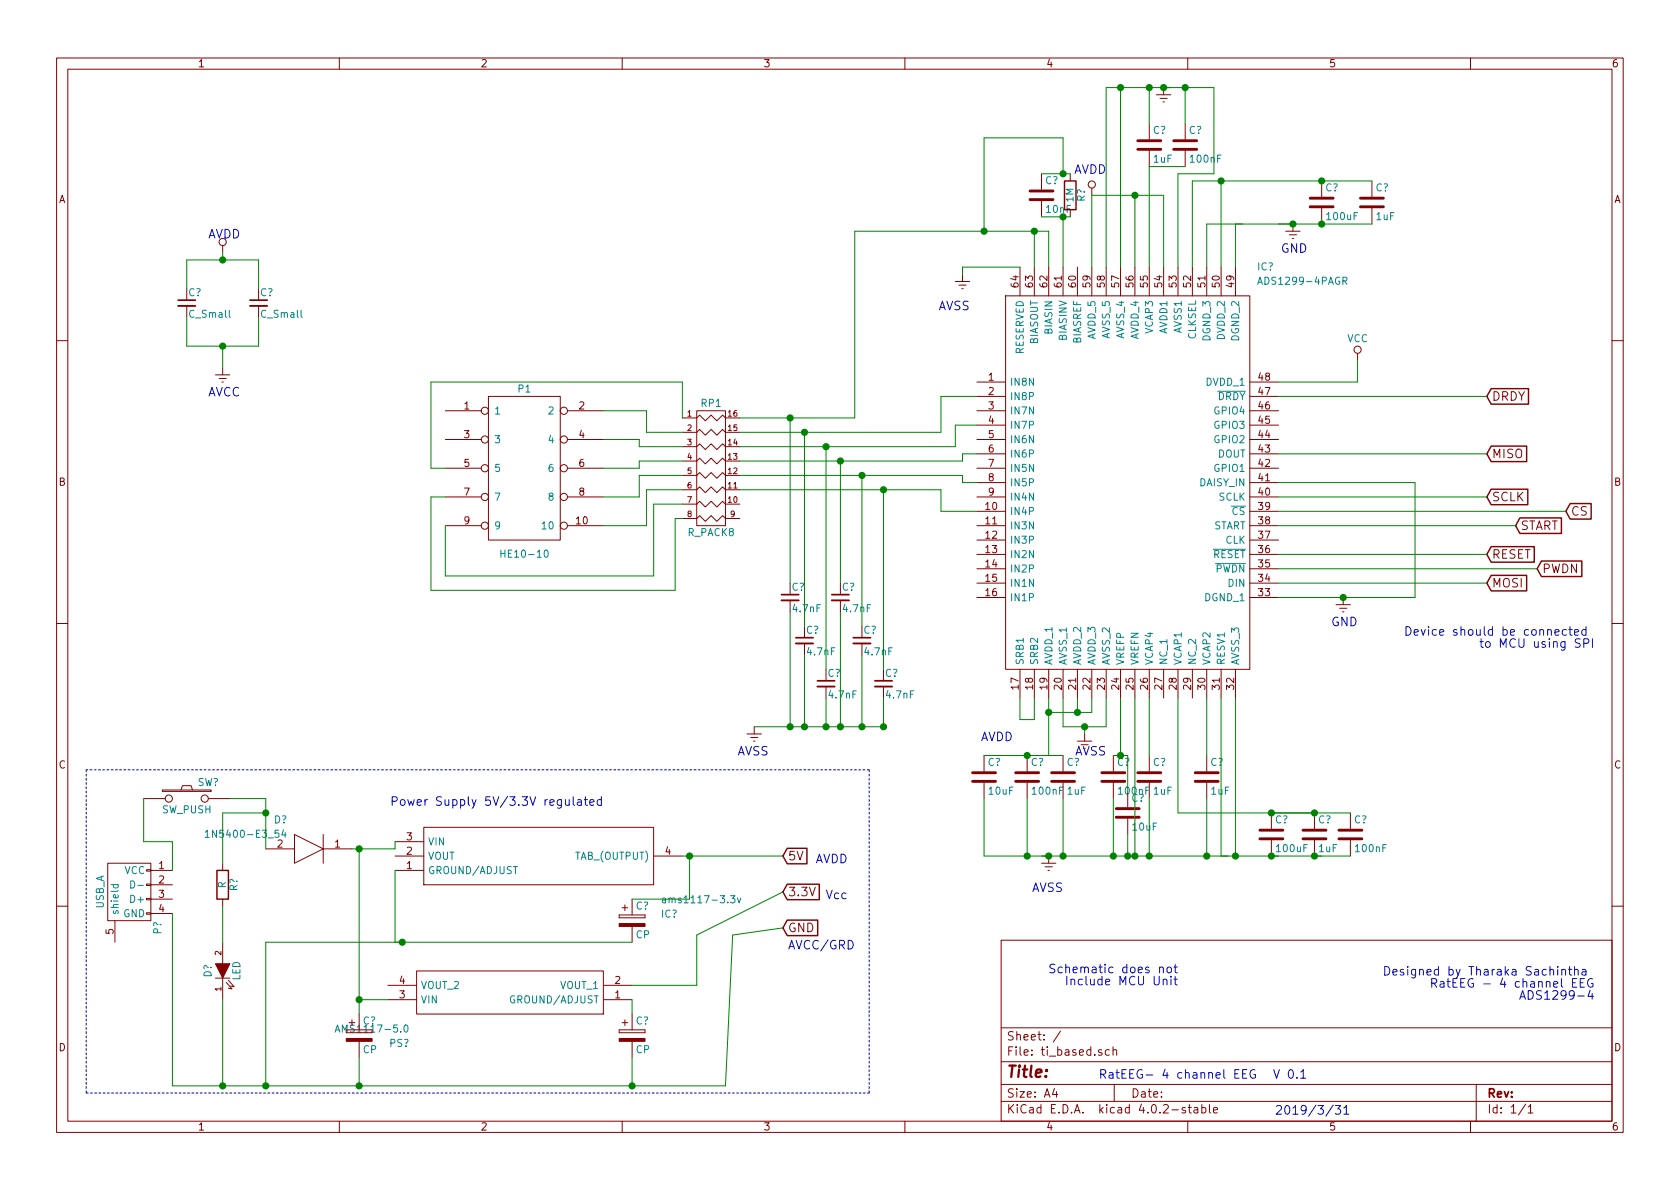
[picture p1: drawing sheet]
<svg xmlns="http://www.w3.org/2000/svg" width="297mm" height="210mm" viewBox="0 0 297 210" stroke-linecap="round" stroke-linejoin="round" font-family="sans-serif">
<g fill="none" stroke="#840000" stroke-width=".18">
<path d="M10 10.3h277v189.9h-277zM12 12.2h273v186.1h-273zM60 10.3v1.9M110 10.3v1.9M160 10.3v1.9M204.5 16.8h2.5M205.1 17.4h1.3M205.6 18h.3M205.7 15.5v1.3M210 10.3v1.9M260 10.3v1.9M184.1 30.7v2.8"/>
<path d="M184.1 35.6v2.7M189.2 30.7v1.3M189.2 37.1v1.2M193 33.3v1.2M203.2 21.8v2.8M203.2 26.7v2.8M209.5 21.8v2.8M209.5 26.7v2.8M228.6 39.6v1.3M233.7 32v2.8M233.7 36.8v2.8M242.6 32v2.8"/>
<path d="M242.6 36.8v2.8M33 54.1v2M39.4 43.4v1.3M45.7 54.1v2M168.9 49.8h2.5M169.5 50.4h1.3M170.1 51h.2M170.2 48.5v1.3M177.8 52.3h43.2v66.1h-43.2zM180.3 47.2v5.1M182.9 47.2v5.1M185.4 47.2v5.1"/>
<path d="M188 47.2v5.1M190.5 47.2v5.1M193 47.2v5.1M195.6 47.2v5.1M198.1 47.2v5.1M200.7 47.2v5.1M203.2 47.2v5.1M205.7 47.2v5.1M208.3 47.2v5.1M210.8 47.2v5.1M213.4 47.2v5.1M215.9 47.2v5.1"/>
<path d="M218.4 47.2v5.1M227.3 40.9h2.6M228 41.5h1.2M228.5 42.2h.2M10 60.2h2M38.1 66.3h2.5M38.7 66.9h1.3M39.2 67.6h.3M39.4 65v1.3M78.7 72.6h6.4M78.7 77.7h6.4M86.4 70.1h12.7v25.4h-12.7z"/>
<path d="M88.9 76.4h.1M100.3 72.6h6.4M100.3 77.7h6.4M120.6 79h2.6l.5-.5 1 1 1-1 1 1 1.1-1 .5 .5h2.5M120.6 76.4h2.6l.5-.5 1 1.1 1-1.1 1 1.1 1.1-1.1 .5 .5h2.5M120.6 73.9h2.6l.5-.5 1 1 1-1 1 1 1.1-1 .5 .5h2.5M123.2 72.6h5.1v20.4h-5.1zM172.7 67.6h5.1M172.7 70.1h5.1M172.7 72.6h5.1M172.7 75.2h5.1M172.7 77.7h5.1"/>
<path d="M221 67.6h5.1M221 70.1h5.1M221 72.6h5.1M221 75.2h5.1M221 77.7h5.1M240 62.5v1.2M285 60.2h2M78.7 82.8h6.4M78.7 87.9h6.4M78.7 93h6.4M100.3 82.8h6.4M100.3 87.9h6.4"/>
<path d="M100.3 93h6.4M120.6 91.7h2.6l.5-.5 1 1 1-1 1 1 1.1-1 .5 .5h2.5M120.6 89.1h2.6l.5-.5 1 1.1 1-1.1 1 1.1 1.1-1.1 .5 .5h2.5M120.6 86.6h2.6l.5-.5 1 1 1-1 1 1 1.1-1 .5 .5h2.5M120.6 84.1h2.6l.5-.5 1 1 1-1 1 1 1.1-1 .5 .5h2.5M120.6 81.5h2.6l.5-.5 1 1 1-1 1 1 1.1-1 .5 .5h2.5M172.7 80.3h5.1M172.7 82.8h5.1M172.7 85.3h5.1M172.7 87.9h5.1M172.7 90.4h5.1M172.7 93h5.1"/>
<path d="M172.7 95.5h5.1M172.7 98h5.1M221 80.3h5.1M221 82.8h5.1M221 85.3h5.1M221 87.9h5.1M221 90.4h5.1M221 93h5.1M221 95.5h5.1M221 98h5.1M10 110.3h2M139.7 106.2v2"/>
<path d="M142.2 113.8v2M148.6 106.2v2M152.4 113.8v2M172.7 105.7h5.1M172.7 100.6h5.1M172.7 103.1h5.1M180.3 118.4v5M182.9 118.4v5M185.4 118.4v5M188 118.4v5M190.5 118.4v5M193 118.4v5"/>
<path d="M195.6 118.4v5M198.1 118.4v5M200.7 118.4v5M203.2 118.4v5M205.7 118.4v5M208.3 118.4v5M210.8 118.4v5M213.4 118.4v5M215.9 118.4v5M218.4 118.4v5M221 105.7h5.1M221 100.6h5.1"/>
<path d="M221 103.1h5.1M236.2 106.9h2.6M236.9 107.6h1.2M237.4 108.2h.2M237.5 105.7v1.2M285 110.3h2M28.7 139.7h8.6v.2h-8.6zM32 139.7l.3-.8h1.5l.2 .8M132.1 129.8h2.5M132.7 130.4h1.3M133.2 131.1h.3M133.3 128.5v1.3"/>
<path d="M146 121.4v2M156.2 121.4v2M174 133.6v2.8M174 138.4v2.8M181.6 133.6v2.8M181.6 138.4v2.8M188 133.6v2.8M188 138.4v2.8M190.5 131.1h2.5M191.8 129.8v1.3M196.8 133.6v2.8M196.8 138.4v2.8"/>
<path d="M199.4 139.9v2.8M203.2 133.6v2.8M203.2 138.4v2.8M213.4 133.6v2.8M213.4 138.4v2.8M19 152.6h7.7v10.2h-7.7zM25.4 141.2h3.8M25.9 153.8h.8v.2h-.8zM25.9 156.3h.8v.3h-.8zM25.9 158.9h.8v.2h-.8zM26.7 153.9h3.8M26.7 156.5h3.8"/>
<path d="M26.7 159h3.8M36.8 141.2h3.8M39.4 152.6v1.3M39.4 159v1.3M47 150.1h5.1M52.1 147.6l5 2.5-5 2.5zM57.1 150.1h5.1M57.1 147.6v5M69.8 153.9h5.1M69.8 151.4h5.1M69.8 148.8h5.1M74.9 146.3h40.7v10.2h-40.7z"/>
<path d="M111.8 159v2.8M115.6 151.4h5M184.1 152.6h2.6M184.8 153.3h1.3M185.3 153.9h.2M185.4 151.4v1.2M199.4 144.8v2.8M224.8 143.8v2.8M224.8 148.6v2.8M232.4 143.8v2.8M232.4 148.6v2.8M238.8 143.8v2.8"/>
<path d="M238.8 148.6v2.8M10 160.2h2M20.3 162.8v3.8M25.9 161.4h.8v.3h-.8zM26.7 161.5h3.8M38.1 173h2.5M39.4 166.6v3.8M39.4 173v3.8M40 173.7l1 1.2-.6-.2M40.4 173.3l1 1.2-.6-.1M63.5 179.3v2.8M68.6 176.8h5.1"/>
<path d="M68.6 174.2h5.1M73.7 171.7h33v7.6h-33zM106.7 176.8h5.1M106.7 174.2h5.1M109.5 161.8v.5zM109.5 162.3h4.5zM109.5 161.8h4.5zM110 160.5h1M110.5 160v1M111.8 163.8v2.8M111.8 179.3v2.8M114 161.8v.5z"/>
<path d="M177 166.3h108v32h-108zM285 160.2h2M60 198.3v1.9M61.2 182.6h4.6zM61.2 182.1h4.6zM62.2 180.3v1.1M63.5 184.1v2.8M109.5 182.1v.5zM109.5 182.6h4.5zM109.5 182.1h4.5zM110 180.8h1M110 198.3v1.9"/>
<path d="M110.5 180.3v1.1M111.8 184.1v2.8M114 182.1v.5zM160 198.3v1.9M177 194.8h108M177 191.8h108M177 187.8h108M177 181.8h108M186.4 192.5l-.3 1h.9M186.8 193v1M187.5 182.3l-1.3 2M194.8 185.7a.37 .37 0 0 0-.6 .1l.1 .2 .5 .2 .1 .1-.3 .3-.4-.1"/>
<path d="M196.1 185.7l-.4-.1-.3 .3 .1 .6 .2 .1 .4-.1M196.8 185.7l.2-.1 .4 .1v.9M196.8 185.1v1.5M197 191.8v3M209.6 195.9a.37 .37 0 0 0-.6 .1l.1 .3 .5 .1 .1 .1-.3 .3-.4-.1M210 198.3v1.9M210.1 195.8h.5M210.3 195.3v1.3l.3 .2M211.2 195.9h.5l.1 .9M211.8 196.2l-.5 .1-.2 .2 .2 .3 .5-.1M212.5 195.9l.4-.1 .3 .3-.1 .6h-.6M212.5 195.3v1.5"/>
<path d="M213.8 195.3v1.3l.2 .2M214.6 196.3l.7-.1-.1-.3-.4-.1-.2 .2v.7h.6M260 198.3v1.9M261 191.8v6.5M269.7 195.2l-1.2 2M270.2 195.8l.4-.5v1.5M270.2 196.8h.8"/>
<circle cx="193" cy="32.6" r=".63"/>
<circle cx="39.4" cy="42.8" r=".63"/>
<circle cx="85.7" cy="77.7" r=".63"/>
<circle cx="85.7" cy="72.6" r=".63"/>
<circle cx="99.7" cy="77.7" r=".63"/>
<circle cx="99.7" cy="72.6" r=".63"/>
<circle cx="240" cy="61.8" r=".63"/>
<circle cx="85.7" cy="93" r=".63"/>
<circle cx="85.7" cy="82.8" r=".63"/>
<circle cx="85.7" cy="87.9" r=".63"/>
<circle cx="99.7" cy="93" r=".63"/>
<circle cx="99.7" cy="82.8" r=".63"/>
<circle cx="99.7" cy="87.9" r=".63"/>
<circle cx="29.8" cy="141.2" r=".63"/>
<circle cx="36.2" cy="141.2" r=".63"/>
</g>
<g fill="none" stroke="#008484" stroke-width=".18">
<path d="M222.4 50.3l.4-1.3 .4 1.3M222.5 49.9h.6M237.4 49.7l.6-.1 .1-.5-.7-.1v1.3M237.7 49.7l.5 .6M215.3 69.2h4.9M88.6 97.3v1.2M88.6 97.9h.7M96.3 97.4l.2-.1a.67 .67 0 0 1 .4 .6 .67 .67 0 0 1-.4 .6l-.2-.1-.1-.3zM214.5 97.1h5.7M214.9 99.7h5.3M19.6 156.4h1.3M20.1 156.4l-.1 .4 .3 .2 .5-.1v-.5"/>
<path d="M23.1 155.8a.64 .64 0 0 1 .7 .6 .64 .64 0 0 1-.7 .6zM24.4 156.6h.9M36.3 147.2l.4-.4v1.3M36.3 148.1h.7M50.1 146.7l-.3 .9h.8M50.4 147.2v.9M117.1 158.9h.5l.1 .8M117.7 159.1l-.6 .1v.2l.2 .3 .4-.1M130.4 158.8l.3 .9 .3-.9M59.3 182.5l.4-1.3 .4 1.3M59.4 182.1h.6M71.5 181.4l.2-.2a.67 .67 0 0 1 .5 .7 .67 .67 0 0 1-.5 .6l-.2-.1-.1-.4z"/>
</g>
<g fill="none" stroke="#840000" stroke-width=".51">
<path d="M182.1 35.3h4.1M182.1 33.8h4.1M201.2 26.4h4M201.2 24.9h4M207.5 26.4h4.1M207.5 24.9h4.1M231.6 36.6h4.1M231.6 35h4.1M240.5 36.6h4.1M240.5 35h4.1M172 138.2h4M172 136.6h4"/>
<path d="M179.6 138.2h4M179.6 136.6h4M185.9 138.2h4.1M185.9 136.6h4.1M194.8 138.2h4.1M194.8 136.6h4.1M201.2 138.2h4M201.2 136.6h4M211.3 138.2h4.1M211.3 136.6h4.1M197.4 144.5h4M197.4 143h4"/>
<path d="M222.8 148.3h4M222.8 146.8h4M230.4 148.3h4M230.4 146.8h4M236.7 148.3h4.1M236.7 146.8h4.1"/>
</g>
<g fill="none" stroke="#008400" stroke-width=".18">
<path d="M198.1 15.5v31.7M203.2 15.5v6.3M209.5 15.5v6.3M184.1 30.7h5.1M184.1 38.3h5.1M188 30.7v-6.3h-14v16.5M188 38.3v8.9M200.7 34.5v12.7M209.5 29.5h-6.3v17.7M215.9 32v15.2M218.4 39.6v7.6M242.6 39.6h-29.2v7.6"/>
<path d="M242.6 32h-31.8v15.2M33 51v-5h12.7v5M33 56.1v5.1h12.7v-5.1M39.4 44.7v1.3M180.3 47.2h-10.1v1.3M182.9 40.9v6.3M185.4 47.2v-6.3h-34.3v33h-20.3M193 47.2v-12.7h12.7v12.7M195.6 47.2v-31.7h19v15.2h-6.3v16.5M39.4 61.2v3.8M106.7 72.6h7.6v3.8h6.3M106.7 77.7h6.3v1.3h7.6"/>
<path d="M120.6 73.9v-6.3h-44.4v15.2h2.5M139.7 73.9v29.2M142.2 76.4v34.3M146 79v39.4M172.7 70.1h-6.3v6.3h-35.6M172.7 75.2h-3.8v3.8h-38.1M226.1 70.1h36.8M240 63.7v3.9h-13.9M78.7 87.9h-2.5v16.5h43.2v-12.7h1.2M120.6 86.6h-6.3v6.4h-7.6M120.6 81.5h-7.6v1.3h-6.3M120.6 84.1h-7.6v3.8h-6.3"/>
<path d="M120.6 89.1h-5v12.7h-36.9v-8.8M130.8 84.1h39.4v1.2h2.5M130.8 86.6h35.6v3.8h6.3M148.6 81.5v21.6M152.4 84.1v26.6M156.2 86.6v31.8M172.7 80.3h-2.5v1.2h-39.4M226.1 85.3h24.1v20.4h-24.1M226.1 87.9h36.8M226.1 93h41.9M226.1 80.3h36.8M226.1 90.4h50.8"/>
<path d="M226.1 98h36.8M139.7 108.2v20.3M142.2 115.8v12.7M148.6 108.2v20.3M152.4 115.8v12.7M226.1 103.1h36.8M226.1 100.6h45.7M146 123.4v5.1M156.2 123.4v5.1h-22.9M174 133.6h14M180.3 123.4v3.8h2.6v-3.8M185.4 123.4v10.2"/>
<path d="M188 123.4v5.1h7.6v-5.1M190.5 123.4v2.6M191.8 128.5v1.3M193 123.4v2.6h-7.6M196.8 133.6h2.6v6.3M198.1 123.4v10.2M200.7 123.4v28M203.2 123.4v10.2M208.3 123.4v20.4h30.5M213.4 123.4v10.2M215.9 123.4v28M218.4 123.4v28"/>
<path d="M25.4 141.2v7.6h5.1v5.1M40.6 141.2h6.4v8.9M47 143.8h-7.6v8.8M63.5 150.1v29.2M69.8 148.8v1.3h-7.6M69.8 153.9v12.7M120.6 151.4h17.8M121.9 151.4v7.6h-10.1M138.4 157.7l-15.2 7.6v8.9h-11.4M174 141.2v10.2h64.8M181.6 141.2v10.2M188 141.2v10.2"/>
<path d="M196.8 141.2v10.2M199.4 147.6v3.8M203.2 141.2v10.2M213.4 141.2v10.2M30.5 161.5v30.5h97.8l1.2-26.7 8.9-1.2M39.4 160.3v6.3M39.4 176.8v15.2M63.5 176.8h5.1M111.8 166.6h-64.8v25.4M111.8 176.8v2.5M63.5 186.9v5.1M111.8 186.9v5.1"/>
</g>
<g fill="#008400" stroke="#008400" stroke-width=".25">
<circle cx="181.6" cy="133.6" r=".51"/>
<circle cx="181.6" cy="151.4" r=".51"/>
<circle cx="188" cy="151.4" r=".51"/>
<circle cx="185.4" cy="126" r=".51"/>
<circle cx="190.5" cy="126" r=".51"/>
<circle cx="198.1" cy="133.6" r=".51"/>
<circle cx="196.9" cy="151.4" r=".51"/>
<circle cx="200.7" cy="151.4" r=".51"/>
<circle cx="203.2" cy="151.4" r=".51"/>
<circle cx="232.4" cy="143.8" r=".51"/>
<circle cx="224.8" cy="143.8" r=".51"/>
<circle cx="213.4" cy="151.4" r=".51"/>
<circle cx="218.4" cy="151.4" r=".51"/>
<circle cx="199.4" cy="151.4" r=".51"/>
<circle cx="233.7" cy="32" r=".51"/>
<circle cx="233.7" cy="39.6" r=".51"/>
<circle cx="215.9" cy="32" r=".51"/>
<circle cx="203.2" cy="15.5" r=".51"/>
<circle cx="198.1" cy="15.5" r=".51"/>
<circle cx="200.7" cy="34.5" r=".51"/>
<circle cx="209.6" cy="15.5" r=".51"/>
<circle cx="188" cy="38.3" r=".51"/>
<circle cx="191.8" cy="128.5" r=".51"/>
<circle cx="224.8" cy="151.4" r=".51"/>
<circle cx="232.4" cy="151.4" r=".51"/>
<circle cx="185.4" cy="151.4" r=".51"/>
<circle cx="205.7" cy="15.5" r=".51"/>
<circle cx="228.6" cy="39.6" r=".51"/>
<circle cx="237.5" cy="105.7" r=".51"/>
<circle cx="142.2" cy="76.4" r=".51"/>
<circle cx="146.1" cy="79" r=".51"/>
<circle cx="152.4" cy="84.1" r=".51"/>
<circle cx="156.2" cy="86.6" r=".51"/>
<circle cx="148.6" cy="81.5" r=".51"/>
<circle cx="152.4" cy="128.5" r=".51"/>
<circle cx="156.2" cy="128.5" r=".51"/>
<circle cx="148.6" cy="128.5" r=".51"/>
<circle cx="146.1" cy="128.5" r=".51"/>
<circle cx="139.7" cy="73.9" r=".51"/>
<circle cx="142.2" cy="128.5" r=".51"/>
<circle cx="139.7" cy="128.5" r=".51"/>
<circle cx="182.9" cy="40.9" r=".51"/>
<circle cx="174" cy="40.9" r=".51"/>
<circle cx="188" cy="30.7" r=".51"/>
<circle cx="39.4" cy="61.2" r=".51"/>
<circle cx="39.4" cy="46" r=".51"/>
<circle cx="47" cy="143.8" r=".51"/>
<circle cx="121.9" cy="151.4" r=".51"/>
<circle cx="63.5" cy="150.1" r=".51"/>
<circle cx="63.5" cy="176.8" r=".51"/>
<circle cx="39.4" cy="192" r=".51"/>
<circle cx="63.5" cy="192" r=".51"/>
<circle cx="111.8" cy="192" r=".51"/>
<circle cx="47" cy="192" r=".51"/>
<circle cx="71.1" cy="166.6" r=".51"/>
</g>
<g fill="none" stroke="#840000" stroke-width=".25">
<path d="M188.2 32h2v5.1h-2zM263.7 68.7h6.6v2.8h-6.6l-.8-1.4zM263.7 78.9h6.2v2.7h-6.2l-.8-1.3zM263.7 86.5h6.4v2.7h-6.4l-.8-1.3zM263.7 96.7h7.6v2.7h-7.6l-.8-1.4zM268.7 91.6h7.4v2.7h-7.4l-.7-1.3zM272.5 99.2h7.2v2.7h-7.2l-.7-1.3zM277.6 89h3.7v2.8h-3.7l-.7-1.4zM263.7 101.7h6.2v2.8h-6.2l-.8-1.4zM38.4 153.9h2v5.1h-2zM139.2 150h3.5v2.7h-3.5l-.8-1.3zM139.2 156.4h5.7v2.7h-5.7l-.8-1.4z"/>
<path d="M139.2 162.7h5.4v2.7h-5.4l-.8-1.3z"/>
</g>
<path d="M31.5 54.1h3M44.2 54.1h3M138.2 106.2h3M140.7 113.8h3.1M147.1 106.2h3M150.9 113.8h3M144.5 121.4h3.1M154.7 121.4h3" fill="none" stroke="#840000" stroke-width=".33"/>
<path d="M31.5 53.1h3M44.2 53.1h3M138.2 105.2h3M140.7 112.8h3.1M147.1 105.2h3M150.9 112.8h3M144.5 120.4h3.1M154.7 120.4h3" fill="none" stroke="#840000" stroke-width=".3"/>
<g fill="#840000" stroke="#840000" stroke-width=".18">
<path d="M38.1 170.4h2.5l-1.2 2.6z"/>
<path d="M109.5 163.3h4.5v.5h-4.5z"/>
<path d="M109.5 183.6h4.5v.5h-4.5z"/>
<path d="M61.2 183.6h4.6v.5h-4.6z"/>
</g>
<g fill="none" stroke="#0000c2" stroke-width=".18">
<path d="M248.6 110.8a.77 .77 0 0 1 .9 .8 .77 .77 0 0 1-.9 .7zM250 111.8l.8-.1-.1-.3-.4-.1-.3 .3 .1 .7h.6M251.3 111.3l.3 1 .4-1M261.7 113.5h.6M261.9 112.9v1.4l.4 .2M262.7 113.6l.3-.1 .4 .1 .1 .6-.2 .2-.3 .1-.3-.2zM280.4 111.4a.48 .48 0 0 0-.6 .1v.7a.48 .48 0 0 0 .6 .1M280.4 110.8v1.5M69.3 141.7l.8-.1 .1-.2v-.4l-.3-.1h-.6v1.5M70.9 141.5l.2-.1 .4 .1 .1 .6-.1 .2-.4 .1-.2-.1zM72.1 141.4l.3 1 .3-.7 .3 .7 .3-1M73.8 141.9l.7-.1-.1-.3-.4-.1-.2 .2v.7h.6"/>
<path d="M106.3 141.5a.48 .48 0 0 0-.6 0v.8a.48 .48 0 0 0 .6 0M106.3 140.9v1.5M186.5 170.6a.62 .62 0 0 0-.8 .1v.4l.7 .3v.5a.62 .62 0 0 1-.8 .1M187.8 171.1a.48 .48 0 0 0-.7 .1v.7a.48 .48 0 0 0 .7 .1M188.6 172.6v1.6M189.4 173.3v-.1a.36 .36 0 0 1 .6 .2v.8M189.4 173.1v1.1M207.6 171h.6M207.6 173.1h.6M207.8 170.5v1.3l.4 .2M207.8 172.6v1.4l.4 .2M244.8 170.9a.77 .77 0 0 1 .9 .8 .77 .77 0 0 1-.9 .7z"/>
<path d="M246.3 171.9l.7-.1-.1-.3-.4-.1-.2 .2 .1 .8h.5M248.2 171.5l-.4-.1-.2 .2v.3l.6 .1v.4h-.6M253.1 173.9l.8-.1 .1-.2-.1-.4-.2-.2h-.6v1.6M253.5 173.9l.5 .7M254.7 173.6h.5l.1 1M255.3 173.9l-.5 .1a.3 .3 0 0 0-.2 .3 .3 .3 0 0 0 .2 .3l.5-.1M256 173v1.4l.4 .2M268.7 176.7l.5-1.5 .5 1.5M268.8 176.3h.8M279.8 171.5h.5l.1 .9M280.4 171.8l-.5 .1a.3 .3 0 0 0-.2 .2 .3 .3 0 0 0 .2 .3h.5M194.6 190l.8-.1 .1-.2-.1-.4-.2-.2h-.6v1.6"/>
<path d="M195 190l.5 .7M196.1 189.7h.6l.1 1M196.8 190l-.5 .1a.3 .3 0 0 0-.2 .3 .3 .3 0 0 0 .2 .3l.5-.1M197.3 189.7h.6M197.5 189.1v1.4l.4 .2M225.2 189.1l.5 1.6 .5-1.6M225.7 195.7l.2-.2h.4l.2 .2 .1 .2-.1 .3-.8 .8h.9M227.3 195.7l.2-.2a.81 .81 0 0 1 .6 .8 .81 .81 0 0 1-.6 .7l-.2-.1-.1-.5zM228.6 195.9l.5-.4v1.5M228.6 197h.9"/>
</g>
<path d="M15.2 136.1v57.2M153.7 136.1v57.2M153.7 136.1h-138.5M15.2 193.3h138.5" fill="none" stroke="#0000c2" stroke-width=".18" stroke-dasharray=".3 .4"/>
<text font-size="2.8" fill="#840000" x="178" y="190.5">Title:</text>
<g font-size="2.1" fill="#0000c2">
<text x="189.6" y="30.7">AVDD</text>
<text x="36.8" y="42.2">AVDD</text>
<text x="226.4" y="44.7">GND</text>
<text x="165.7" y="54.9">AVSS</text>
<text x="36.8" y="70.1">AVCC</text>
<text x="235.3" y="110.7">GND</text>
<text x="252.7" y="112.4">Device should be connected</text>
<text x="264.3" y="114.5">to MCU using SPI</text>
<text x="173.1" y="131.1">AVDD</text>
<text x="130.1" y="133.6">AVSS</text>
<text x="189.8" y="133.6">AVSS</text>
<text x="74.3" y="142.5">Power Supply 5V/3.3V regulated</text>
<text x="143.8" y="152.6">AVDD</text>
<text x="146.1" y="159">Vcc</text>
<text x="182.2" y="157.7">AVSS</text>
<text x="139.8" y="167.9">AVCC/GRD</text>
<text x="188.2" y="172.1">Schematic does not</text>
<text x="249.3" y="172.5">Designed by Tharaka Sachintha</text>
<text x="190.7" y="174.2">Include MCU Unit</text>
<text x="257.3" y="174.6">RatEEG - 4 channel EEG</text>
<text x="270.8" y="176.8">ADS1299-4</text>
<text x="198.2" y="190.7">RatEEG- 4 channel EEG</text>
<text x="226.2" y="190.7">V 0.1</text>
<text x="229.3" y="197.1">2019/3/31</text>
</g>
<g font-size="2.1" fill="#840000">
<text x="263.8" y="70.9">DRDY</text>
<text x="263.8" y="81">MISO</text>
<text x="263.8" y="88.6">SCLK</text>
<text x="268.9" y="93.7">START</text>
<text x="277.8" y="91.2">CS</text>
<text x="263.8" y="98.8">RESET</text>
<text x="272.7" y="101.3">PWDN</text>
<text x="263.8" y="103.9">MOSI</text>
<text x="139.3" y="152.1">5V</text>
<text x="139.3" y="158.5">3.3V</text>
<text x="139.3" y="164.8">GND</text>
<text x="178" y="184">Sheet: /</text>
<text x="178" y="186.7">File: ti_based.sch</text>
<text x="178" y="196.9">KiCad E.D.A. kicad 4.0.2-stable</text>
<text x="178" y="194.1">Size: A4</text>
<text x="200" y="194.1">Date:</text>
<text x="263" y="194.1">Rev:</text>
<text x="263" y="196.9">Id: 1/1</text>
</g>
<g font-size="1.8" fill="#840000">
<text x="35" y="11.9">1</text>
<text x="85" y="11.9">2</text>
<text x="135" y="11.9">3</text>
<text x="185" y="11.9">4</text>
<text x="235" y="11.9">5</text>
<text x="285" y="11.9">6</text>
<text x="10.4" y="35.9">A</text>
<text x="285.4" y="35.9">A</text>
<text x="180.1" y="50.7" transform="rotate(-90 180.1 50.7)">64</text>
<text x="182.6" y="50.7" transform="rotate(-90 182.6 50.7)">63</text>
<text x="185.2" y="50.7" transform="rotate(-90 185.2 50.7)">62</text>
<text x="187.7" y="50.7" transform="rotate(-90 187.7 50.7)">61</text>
<text x="190.2" y="50.7" transform="rotate(-90 190.2 50.7)">60</text>
<text x="192.8" y="50.7" transform="rotate(-90 192.8 50.7)">59</text>
<text x="195.3" y="50.7" transform="rotate(-90 195.3 50.7)">58</text>
<text x="197.9" y="50.7" transform="rotate(-90 197.9 50.7)">57</text>
<text x="200.4" y="50.7" transform="rotate(-90 200.4 50.7)">56</text>
<text x="202.9" y="50.7" transform="rotate(-90 202.9 50.7)">55</text>
<text x="205.5" y="50.7" transform="rotate(-90 205.5 50.7)">54</text>
<text x="208" y="50.7" transform="rotate(-90 208 50.7)">53</text>
<text x="210.6" y="50.7" transform="rotate(-90 210.6 50.7)">52</text>
<text x="213.1" y="50.7" transform="rotate(-90 213.1 50.7)">51</text>
<text x="215.6" y="50.7" transform="rotate(-90 215.6 50.7)">50</text>
<text x="218.2" y="50.7" transform="rotate(-90 218.2 50.7)">49</text>
<text x="174.8" y="67.3">1</text>
<text x="174.8" y="69.8">2</text>
<text x="222.6" y="69.8">47</text>
<text x="222.6" y="67.3">48</text>
<text x="82.1" y="72.4">1</text>
<text x="82.1" y="77.5">3</text>
<text x="102.4" y="72.4">2</text>
<text x="102.4" y="77.5">4</text>
<text x="174.8" y="72.4">3</text>
<text x="174.8" y="74.9">4</text>
<text x="174.8" y="77.5">5</text>
<text x="222.6" y="77.5">44</text>
<text x="222.6" y="74.9">45</text>
<text x="222.6" y="72.4">46</text>
<text x="82.1" y="82.5">5</text>
<text x="102.4" y="82.5">6</text>
<text x="174.8" y="80">6</text>
<text x="174.8" y="82.5">7</text>
<text x="222.6" y="82.5">42</text>
<text x="222.6" y="80">43</text>
<text x="10.4" y="85.9">B</text>
<text x="82.1" y="87.6">7</text>
<text x="102.4" y="87.6">8</text>
<text x="174.8" y="85.1">8</text>
<text x="174.8" y="87.6">9</text>
<text x="222.6" y="87.6">40</text>
<text x="222.6" y="85.1">41</text>
<text x="285.4" y="85.9">B</text>
<text x="82.1" y="92.7">9</text>
<text x="101.9" y="92.7">10</text>
<text x="174.3" y="90.2">10</text>
<text x="174.3" y="92.7">11</text>
<text x="174.3" y="95.2">12</text>
<text x="222.6" y="95.2">37</text>
<text x="222.6" y="92.7">38</text>
<text x="222.6" y="90.2">39</text>
<text x="174.3" y="97.8">13</text>
<text x="174.3" y="100.3">14</text>
<text x="222.6" y="100.3">35</text>
<text x="222.6" y="97.8">36</text>
<text x="174.3" y="102.9">15</text>
<text x="174.3" y="105.4">16</text>
<text x="222.6" y="105.4">33</text>
<text x="222.6" y="102.9">34</text>
<text x="180.1" y="121.9" transform="rotate(-90 180.1 121.9)">17</text>
<text x="182.6" y="121.9" transform="rotate(-90 182.6 121.9)">18</text>
<text x="185.2" y="121.9" transform="rotate(-90 185.2 121.9)">19</text>
<text x="187.7" y="121.9" transform="rotate(-90 187.7 121.9)">20</text>
<text x="190.2" y="121.9" transform="rotate(-90 190.2 121.9)">21</text>
<text x="192.8" y="121.9" transform="rotate(-90 192.8 121.9)">22</text>
<text x="195.3" y="121.9" transform="rotate(-90 195.3 121.9)">23</text>
<text x="197.9" y="121.9" transform="rotate(-90 197.9 121.9)">24</text>
<text x="200.4" y="121.9" transform="rotate(-90 200.4 121.9)">25</text>
<text x="202.9" y="121.9" transform="rotate(-90 202.9 121.9)">26</text>
<text x="205.5" y="121.9" transform="rotate(-90 205.5 121.9)">27</text>
<text x="208" y="121.9" transform="rotate(-90 208 121.9)">28</text>
<text x="210.6" y="121.9" transform="rotate(-90 210.6 121.9)">29</text>
<text x="213.1" y="121.9" transform="rotate(-90 213.1 121.9)">30</text>
<text x="215.6" y="121.9" transform="rotate(-90 215.6 121.9)">31</text>
<text x="218.2" y="121.9" transform="rotate(-90 218.2 121.9)">32</text>
<text x="10.4" y="135.9">C</text>
<text x="285.4" y="135.9">C</text>
<text x="49" y="149.9">2</text>
<text x="59.2" y="149.9">1</text>
<text x="71.9" y="148.6">3</text>
<text x="28.1" y="153.7">1</text>
<text x="71.9" y="153.7">1</text>
<text x="71.9" y="151.1">2</text>
<text x="117.6" y="151.1">4</text>
<text x="28.1" y="156.2">2</text>
<text x="28.1" y="158.7">3</text>
<text x="28.1" y="161.3">4</text>
<text x="20.1" y="165.2" transform="rotate(-90 20.1 165.2)">5</text>
<text x="70.6" y="174">4</text>
<text x="108.7" y="174">2</text>
<text x="70.6" y="176.5">3</text>
<text x="108.7" y="176.5">1</text>
<text x="10.4" y="185.9">D</text>
<text x="60.3" y="182.6">AMS1117-5.0</text>
<text x="285.4" y="185.9">D</text>
<text x="35" y="199.9">1</text>
<text x="85" y="199.9">2</text>
<text x="135" y="199.9">3</text>
<text x="185" y="199.9">4</text>
<text x="235" y="199.9">5</text>
<text x="285" y="199.9">6</text>
</g>
<g font-size="1.8" fill="#008484">
<text x="203.8" y="23.7">C?</text>
<text x="210.2" y="23.7">C?</text>
<text x="204" y="28.7">1uF</text>
<text x="210.6" y="28.7">100nF</text>
<text x="184.8" y="32.6">C?</text>
<text x="189.8" y="35.7" transform="rotate(-90 189.8 35.7)">1M</text>
<text x="191.8" y="35.7" transform="rotate(-90 191.8 35.7)">R?</text>
<text x="234.3" y="33.8">C?</text>
<text x="243.2" y="33.8">C?</text>
<text x="185.1" y="37.6">10nF</text>
<text x="234.7" y="38.9">100uF</text>
<text x="243.4" y="38.9">1uF</text>
<text x="222.3" y="47.8">IC?</text>
<text x="33.3" y="52.4">C?</text>
<text x="46" y="52.4">C?</text>
<text x="223.2" y="50.3">ADS1299-4PAGR</text>
<text x="33.6" y="56.2">C_Small</text>
<text x="46.3" y="56.2">C_Small</text>
<text x="186.1" y="59.1" transform="rotate(-90 186.1 59.1)">BIASIN</text>
<text x="196.2" y="59.9" transform="rotate(-90 196.2 59.9)">AVSS_5</text>
<text x="198.8" y="59.9" transform="rotate(-90 198.8 59.9)">AVSS_4</text>
<text x="203.8" y="59" transform="rotate(-90 203.8 59)">VCAP3</text>
<text x="206.4" y="59.1" transform="rotate(-90 206.4 59.1)">AVDD1</text>
<text x="208.9" y="58.9" transform="rotate(-90 208.9 58.9)">AVSS1</text>
<text x="181" y="62.8" transform="rotate(-90 181 62.8)">RESERVED</text>
<text x="183.5" y="61" transform="rotate(-90 183.5 61)">BIASOUT</text>
<text x="188.6" y="60.2" transform="rotate(-90 188.6 60.2)">BIASINV</text>
<text x="191.1" y="60.9" transform="rotate(-90 191.1 60.9)">BIASREF</text>
<text x="193.7" y="60.1" transform="rotate(-90 193.7 60.1)">AVDD_5</text>
<text x="201.3" y="60.1" transform="rotate(-90 201.3 60.1)">AVDD_4</text>
<text x="211.5" y="60.2" transform="rotate(-90 211.5 60.2)">CLKSEL</text>
<text x="214" y="60.2" transform="rotate(-90 214 60.2)">DGND_3</text>
<text x="216.5" y="60.1" transform="rotate(-90 216.5 60.1)">DVDD_2</text>
<text x="219.1" y="60.2" transform="rotate(-90 219.1 60.2)">DGND_2</text>
<text x="238.2" y="60.5">VCC</text>
<text x="91.6" y="69.4">P1</text>
<text x="124" y="71.9">RP1</text>
<text x="178.6" y="68.2">IN8N</text>
<text x="178.6" y="70.7">IN8P</text>
<text x="213.2" y="68.2">DVDD_1</text>
<text x="215.2" y="70.7">DRDY</text>
<text x="87.4" y="73.3">1</text>
<text x="97.1" y="73.3">2</text>
<text x="178.6" y="73.3">IN7N</text>
<text x="178.6" y="75.8">IN7P</text>
<text x="214.8" y="75.8">GPIO3</text>
<text x="214.8" y="73.3">GPIO4</text>
<text x="87.4" y="78.4">3</text>
<text x="87.4" y="83.4">5</text>
<text x="97.1" y="78.4">4</text>
<text x="97.1" y="83.4">6</text>
<text x="178.6" y="78.4">IN6N</text>
<text x="178.6" y="80.9">IN6P</text>
<text x="178.6" y="83.4">IN5N</text>
<text x="214.8" y="83.4">GPIO1</text>
<text x="214.8" y="78.4">GPIO2</text>
<text x="215.2" y="80.9">DOUT</text>
<text x="87.4" y="88.5">7</text>
<text x="97.1" y="88.5">8</text>
<text x="178.6" y="86">IN5P</text>
<text x="178.6" y="88.5">IN4N</text>
<text x="212.1" y="86">DAISY_IN</text>
<text x="215.4" y="88.5">SCLK</text>
<text x="87.4" y="93.6">9</text>
<text x="96.1" y="93.6">10</text>
<text x="121.6" y="94.8">R_PACK8</text>
<text x="178.6" y="91.1">IN4P</text>
<text x="178.6" y="93.6">IN3N</text>
<text x="214.3" y="93.6">START</text>
<text x="217.8" y="91.1">CS</text>
<text x="89.2" y="98.6">HE10-10</text>
<text x="178.6" y="96.1">IN3P</text>
<text x="178.6" y="98.7">IN2N</text>
<text x="178.6" y="101.2">IN2P</text>
<text x="214.3" y="98.7">RESET</text>
<text x="214.8" y="101.2">PWDN</text>
<text x="216.6" y="96.1">CLK</text>
<text x="140" y="104.4">C?</text>
<text x="148.8" y="104.4">C?</text>
<text x="178.6" y="103.8">IN1N</text>
<text x="178.6" y="106.3">IN1P</text>
<text x="213.1" y="106.3">DGND_1</text>
<text x="217.2" y="103.8">DIN</text>
<text x="140.3" y="108.2">4.7nF</text>
<text x="142.5" y="112.1">C?</text>
<text x="149.2" y="108.2">4.7nF</text>
<text x="152.7" y="112.1">C?</text>
<text x="142.8" y="115.9">4.7nF</text>
<text x="146.3" y="119.7">C?</text>
<text x="153" y="115.9">4.7nF</text>
<text x="156.5" y="119.7">C?</text>
<text x="181" y="117.6" transform="rotate(-90 181 117.6)">SRB1</text>
<text x="183.5" y="117.6" transform="rotate(-90 183.5 117.6)">SRB2</text>
<text x="186.1" y="117.6" transform="rotate(-90 186.1 117.6)">AVDD_1</text>
<text x="188.6" y="117.6" transform="rotate(-90 188.6 117.6)">AVSS_1</text>
<text x="191.1" y="117.6" transform="rotate(-90 191.1 117.6)">AVDD_2</text>
<text x="193.7" y="117.6" transform="rotate(-90 193.7 117.6)">AVDD_3</text>
<text x="196.2" y="117.6" transform="rotate(-90 196.2 117.6)">AVSS_2</text>
<text x="198.8" y="117.6" transform="rotate(-90 198.8 117.6)">VREFP</text>
<text x="201.3" y="117.6" transform="rotate(-90 201.3 117.6)">VREFN</text>
<text x="203.8" y="117.6" transform="rotate(-90 203.8 117.6)">VCAP4</text>
<text x="206.4" y="117.6" transform="rotate(-90 206.4 117.6)">NC_1</text>
<text x="208.9" y="117.6" transform="rotate(-90 208.9 117.6)">VCAP1</text>
<text x="211.5" y="117.6" transform="rotate(-90 211.5 117.6)">NC_2</text>
<text x="214" y="117.6" transform="rotate(-90 214 117.6)">VCAP2</text>
<text x="216.5" y="117.6" transform="rotate(-90 216.5 117.6)">RESV1</text>
<text x="219.1" y="117.6" transform="rotate(-90 219.1 117.6)">AVSS_3</text>
<text x="146.6" y="123.5">4.7nF</text>
<text x="156.8" y="123.5">4.7nF</text>
<text x="174.6" y="135.4">C?</text>
<text x="182.2" y="135.4">C?</text>
<text x="188.6" y="135.4">C?</text>
<text x="197.5" y="135.4">C?</text>
<text x="203.8" y="135.4">C?</text>
<text x="214" y="135.4">C?</text>
<text x="28.7" y="143.8">SW_PUSH</text>
<text x="34.9" y="139">SW?</text>
<text x="174.9" y="140.5">10uF</text>
<text x="182.7" y="140.5">100nF</text>
<text x="188.7" y="140.5">1uF</text>
<text x="197.9" y="140.5">100nF</text>
<text x="200" y="141.8">C?</text>
<text x="204" y="140.5">1uF</text>
<text x="214.1" y="140.5">1uF</text>
<text x="37.5" y="148.1">1N5400-E3_54</text>
<text x="48.4" y="145.6">D?</text>
<text x="75.7" y="149.5">VIN</text>
<text x="200.3" y="146.9">10uF</text>
<text x="225.4" y="145.6">C?</text>
<text x="233" y="145.6">C?</text>
<text x="239.4" y="145.6">C?</text>
<text x="21.9" y="154.6">VCC</text>
<text x="75.7" y="154.6">GROUND/ADJUST</text>
<text x="75.7" y="152">VOUT</text>
<text x="101.8" y="152">TAB_(OUTPUT)</text>
<text x="225.8" y="150.7">100uF</text>
<text x="233.2" y="150.7">1uF</text>
<text x="239.8" y="150.7">100nF</text>
<text x="18.3" y="160.7" transform="rotate(-90 18.3 160.7)">USB_A</text>
<text x="21" y="161.8" transform="rotate(-90 21 161.8)">shield</text>
<text x="23.3" y="159.6">D+</text>
<text x="39.9" y="157.1" transform="rotate(-90 39.9 157.1)">R</text>
<text x="42" y="157.6" transform="rotate(-90 42 157.6)">R?</text>
<text x="112.4" y="160.8">C?</text>
<text x="118.3" y="159.7">ams1117-3.3v</text>
<text x="21.7" y="162.2">GND</text>
<text x="28.5" y="165.2" transform="rotate(-90 28.5 165.2)">P?</text>
<text x="112.4" y="165.9">CP</text>
<text x="116.9" y="162.2">IC?</text>
<text x="37.4" y="172.8" transform="rotate(-90 37.4 172.8)">D?</text>
<text x="42.5" y="173.4" transform="rotate(-90 42.5 173.4)">LED</text>
<text x="74.4" y="177.4">VIN</text>
<text x="74.4" y="174.9">VOUT_2</text>
<text x="90.5" y="177.4">GROUND/ADJUST</text>
<text x="99" y="174.9">VOUT_1</text>
<text x="64.1" y="181.1">C?</text>
<text x="68.9" y="185.1">PS?</text>
<text x="112.4" y="181.1">C?</text>
<text x="64.2" y="186.2">CP</text>
<text x="112.4" y="186.2">CP</text>
</g>
<g font-size="1.4" fill="#840000">
<text x="121.5" y="73.7">1</text>
<text x="121.5" y="76.2">2</text>
<text x="128.8" y="76.2">15</text>
<text x="128.8" y="73.7">16</text>
<text x="121.5" y="78.7">3</text>
<text x="121.5" y="81.3">4</text>
<text x="121.5" y="83.8">5</text>
<text x="128.8" y="83.8">12</text>
<text x="128.8" y="81.3">13</text>
<text x="128.8" y="78.7">14</text>
<text x="121.5" y="86.4">6</text>
<text x="121.5" y="88.9">7</text>
<text x="128.8" y="88.9">10</text>
<text x="128.8" y="86.4">11</text>
<text x="121.5" y="91.4">8</text>
<text x="129.2" y="91.4">9</text>
<text x="39.1" y="168.9" transform="rotate(-90 39.1 168.9)">2</text>
<text x="39.1" y="175.3" transform="rotate(-90 39.1 175.3)">1</text>
</g>
</svg>
